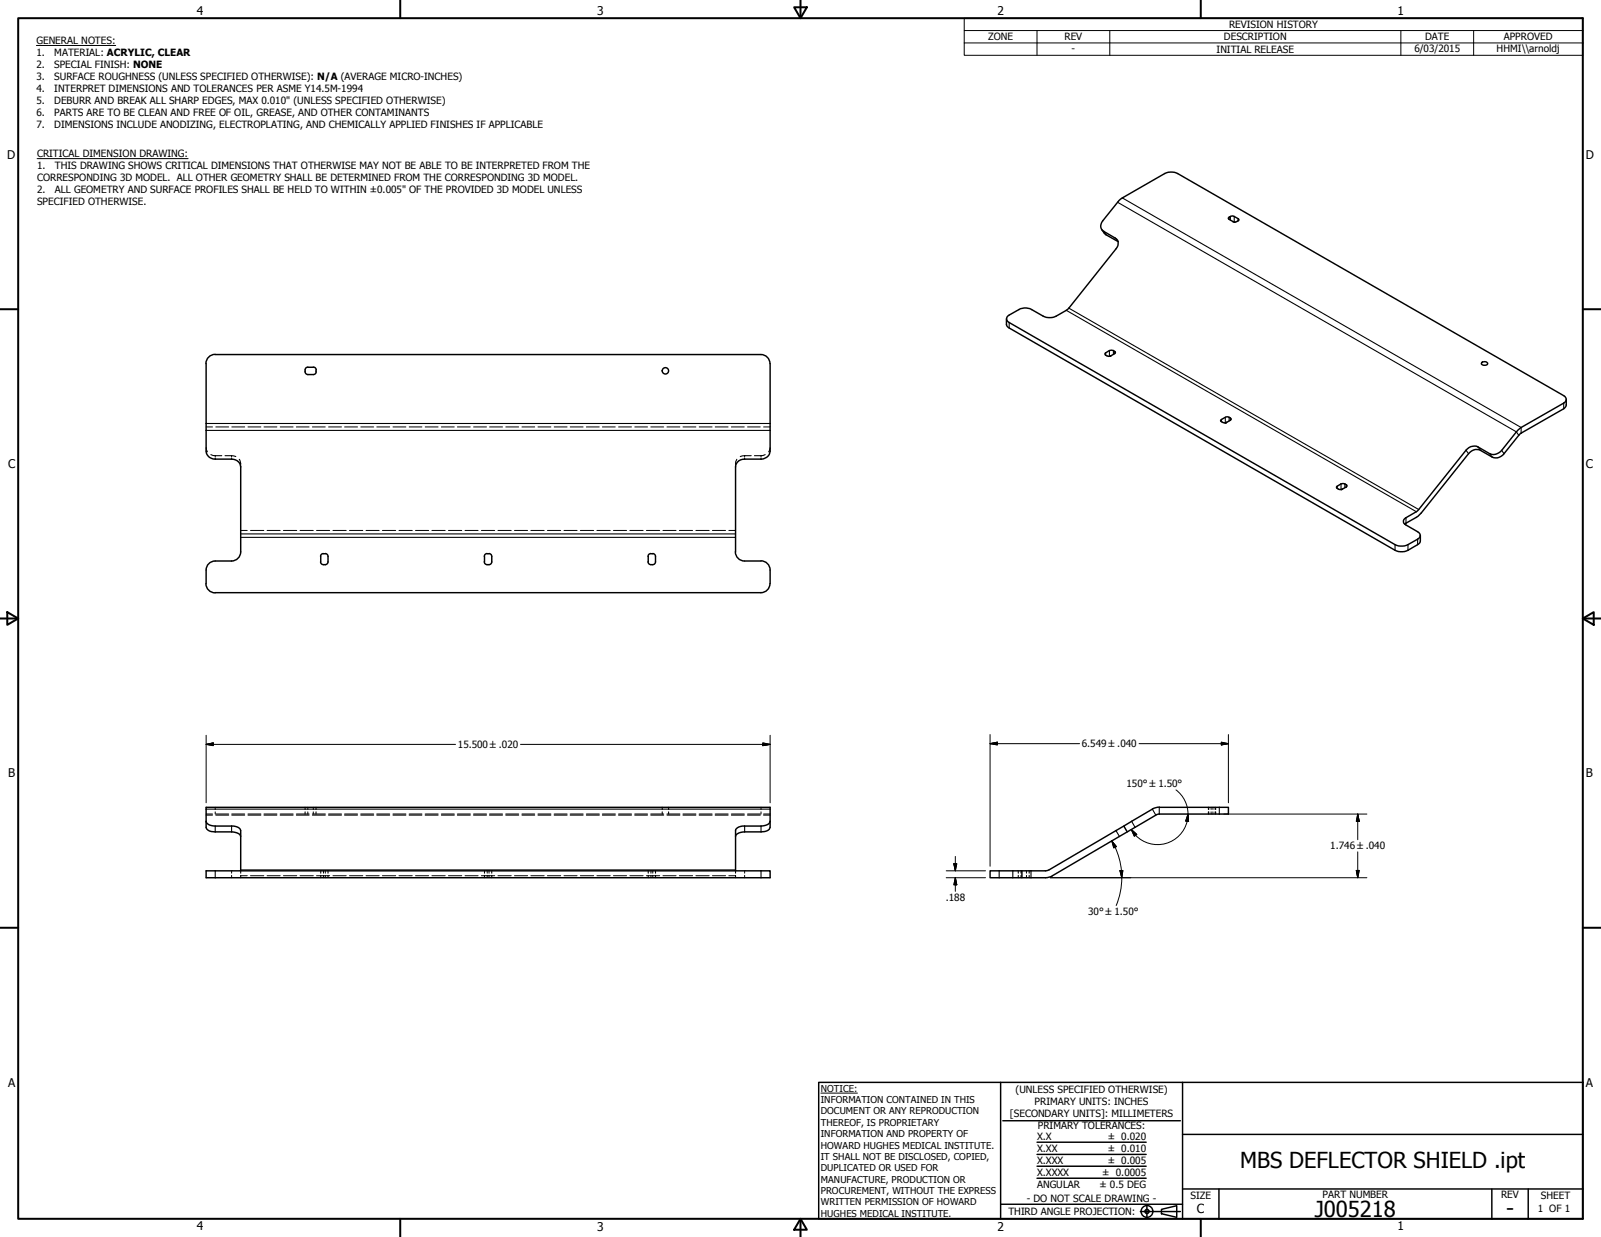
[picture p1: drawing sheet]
<svg xmlns="http://www.w3.org/2000/svg" width="559mm" height="432mm" viewBox="0 0 559 432" stroke-linecap="round" stroke-linejoin="round" font-family="sans-serif">
<!-- layer: Visible (ANSI) -->
<g fill="none" stroke="#000" stroke-width=".51">
<path d="M390.1 70.6l-5.2 6.4M391.7 69.1l15.4-8.8 2-.2 1.9 .5 135.2 77.8a1.35 1.35 0 0 1-.4 2.3l-14.9 8.5M429 75.8l.8-.4a2.65 2.65 0 0 1 2.3 .9l.3 .7-1 .5a2.65 2.65 0 0 1-2.4-.9l-.3-.4zM385.3 80.8l4 2.3a2.29 2.29 0 0 1 .3 3.7l-16.5 20.8-4.5 2.8M386.1 82l4 2.3M352.2 114.5l134.7 77.6M352.2 112.6l134.7 77.5M355.6 108.1l-3.4 1.9M360.1 108.1l4 2.3M71.9 126.9a3.2 3.2 0 0 1 3.2-3.2l190.5 .1a3.1 3.1 0 0 1 3.1 3.1M71.9 126.9v20.9M107.4 128.2h1.9"/>
<path d="M107.4 130.7h1.9M107.5 128.1a1.34 1.34 0 0 0-1 1.3 1.34 1.34 0 0 0 1 1.3M109.4 128.1a.98 .98 0 0 1 1 1M110.3 129.2v.6M110.4 129.8a.98 .98 0 0 1-1 .9M268.8 126.9v20.9M385.9 124l.4 .2M387.2 122.4l-1.3 .8M388.6 122.4l.5 .3M389.1 123.4l-1.9 .9M517.3 126.4l.5-.1a.86 .86 0 0 1 1 0 .86 .86 0 0 1 .3 1l-.7 .2-.9-.1-.5-.5zM71.9 150.2v7.3a3 3 0 0 0 3.2 2.8h5.7a2.98 2.98 0 0 1 3.2 2.7v29.7a3.2 3.2 0 0 1-3.2 3.1h-5.7a3.1 3.1 0 0 0-3.2 3.2"/>
<path d="M268.8 150.2v7.3a3 3 0 0 1-3.2 2.8h-5.7a2.89 2.89 0 0 0-3.2 2.7v29.7M426.3 147.2l.5 .2M427.7 145.7l-1.4 .7M429 145.7l.5 .2M429.5 146.7l-1.8 .9M511.7 157.2l-16.9 21.1-4.1 2.4M512.6 158.4l-16.5 20.7-1.2 1.1-4.2 2.4M515.9 156l4 2.4M516.8 157.2l4 2.3M529.3 150.7l-5.2 6.5M530.1 152l-5.1 6.4M545.8 142.7l-14.9 8.5"/>
<path d="M468.1 168.9l-1.6 1v.4l.7 .5M468.6 170.8l-.5 .1M469.4 168.9l.5 .3M469.9 170l-1.4 .8M71.9 199v4.7M112 194.2v2M112.9 193.2a.98 .98 0 0 0-1 1M112.9 193.3h.6M113.5 193.2a.99 .99 0 0 1 1 1v1.9a1.34 1.34 0 0 1-1.3 1.1 1.34 1.34 0 0 1-1.3-1.1M169 196.1a.98 .98 0 0 0 1 1M169.1 194.2v2M170 193.2a.98 .98 0 0 0-1 1"/>
<path d="M170.1 193.3h.6M170.7 193.2a.99 .99 0 0 1 .9 1v1.9a1.14 1.14 0 0 1-1.5 1M226.2 196.1a.98 .98 0 0 0 1 1M226.3 194.2v2M227.2 193.2a.98 .98 0 0 0-1 1M227.2 193.3h.6M227.8 193.2a.99 .99 0 0 1 1 1v1.9a1.14 1.14 0 0 1-1.6 1M256.7 192.6a3.2 3.2 0 0 0 3.2 3.2M259.9 195.8h5.7a3.2 3.2 0 0 1 3.2 3.2M268.8 199l-.1 4.7a3.1 3.1 0 0 1-3.1 3.2h-190.5M490.7 183.3l4.1 2.3M494.8 190.1l-3.4 2"/>
<path d="M494.8 188.2l-3.4 1.9M71.9 203.7a3.2 3.2 0 0 0 3.2 3.2M71.9 282.4v4.3M71.9 281.8h196.9M75.1 288.4h6.4l1.8 .5 .6 .7 .1 14.4M75.1 290.4h5.7M256.7 289.9v14.1M259.9 288.4h5.7M259.9 290.4h5.7M268.8 282.4v4.3M389.5 289.9l-23.7 13.9-5.9 .2M402.2 282.4l-7.2 4.3"/>
<path d="M403.4 284.5l-36.1 21.2M404.6 281.8h24.2v2.4M404.6 284.2h21M75.1 306.4h190.5M75.1 304h190.5M353.5 304h-7.9v2.4h19.3l2.4-.7"/>
<circle cx="232.3" cy="129.4" r="1.11"/>
</g>
<!-- layer: Hidden Narrow (ANSI) -->
<g fill="none" stroke="#000" stroke-width=".35">
<path d="M71.9 149h2.3M75.1 159.1v.3M75.1 159.8v.5M75.3 149h4.5M80.8 159.1v.3M80.8 159.8v.5M80.9 149h4.5M86.6 149h4.5M92.1 149h4.5M97.8 149h4.5M103.4 149h4.5M109 149h4.5"/>
<path d="M114.7 149h4.5M120.3 149h4.5M125.9 149h4.5M131.5 149h4.5M137.2 149h4.5M142.8 149h4.5M148.4 149h4.5M154.1 149h4.5M159.6 149h4.5M165.3 149h4.5M170.9 149h4.5M176.5 149h4.5"/>
<path d="M182.2 149h4.4M187.8 149h4.5M193.4 149h4.5M199 149h4.5M204.7 149h4.5M210.2 149h4.6M215.9 149h4.5M221.6 149h4.4M227.1 149h4.5M232.8 149h4.5M238.4 149h4.5M244 149h4.5"/>
<path d="M249.6 149h4.5M255.3 149h4.5M259.9 159.1v.3M259.9 159.8v.5M260.9 149h4.5M265.6 159.1v.3M265.6 159.8v.5M266.5 149h2.3M84 185.2h2.3M87.4 185.2h4.7M93.2 185.2h4.6M98.9 185.2h4.7"/>
<path d="M104.7 185.2h4.6M110.5 185.2h4.6M116.2 185.2h4.6M122 185.2h4.6M127.8 185.2h4.5M133.5 185.2h4.6M139.3 185.2h4.6M145 185.2h4.6M150.7 185.2h4.7M156.5 185.2h4.7M162.3 185.2h4.6M168 185.2h4.7"/>
<path d="M173.8 185.2h4.6M179.6 185.2h4.5M185.3 185.2h4.6M191.1 185.2h4.6M196.8 185.2h4.6M202.6 185.2h4.6M208.3 185.2h4.7M214.1 185.2h4.6M219.8 185.2h4.7M225.6 185.2h4.7M231.4 185.2h4.6M237.1 185.2h4.6"/>
<path d="M242.9 185.2h4.6M248.7 185.2h4.5M254.4 185.2h2.3M71.9 284.5h2.3M75.1 281.8v.8M75.1 283.4v.8M75.3 284.5h4.5M80.9 284.5h4.5M86.6 284.5h4.5M92.1 284.5h4.5M97.8 284.5h4.5M103.4 284.5h4.5"/>
<path d="M107.4 281.8v.8M107.4 283.4v.8M109 284.5h4.5M109.3 281.8v.8M109.3 283.4v.8M114.7 284.5h4.5M120.3 284.5h4.5M125.9 284.5h4.5M131.5 284.5h4.5M137.2 284.5h4.5M142.8 284.5h4.5M148.4 284.5h4.5"/>
<path d="M154.1 284.5h4.5M159.6 284.5h4.5M165.3 284.5h4.5M170.9 284.5h4.5M176.5 284.5h4.5M182.2 284.5h4.4M187.8 284.5h4.5M193.4 284.5h4.5M199 284.5h4.5M204.7 284.5h4.5M210.2 284.5h4.6M215.9 284.5h4.5"/>
<path d="M221.6 284.5h4.4M227.1 284.5h4.5M232.8 284.5h4.5M238.4 284.5h4.5M244 284.5h4.5M249.6 284.5h4.5M255.3 284.5h4.5M260.9 284.5h4.5M265.6 281.8v.8M265.6 283.4v.8M266.5 284.5h2.3M422.7 281.8v.8"/>
<path d="M422.7 283.4v.8M423.4 281.8v.8M423.4 283.4v.8M80.8 304v.8M80.8 305.6v.8M84 305.7h2.3M87.4 305.7h4.7M93.2 305.7h4.6M98.9 305.7h4.7M104.7 305.7h4.6M110.5 305.7h4.6M112.9 304v.8"/>
<path d="M112.9 305.6v.8M113.5 304v.8M113.5 305.6v.8M116.2 305.7h4.6M122 305.7h4.6M127.8 305.7h4.5M133.5 305.7h4.6M139.3 305.7h4.6M145 305.7h4.6M150.7 305.7h4.7M156.5 305.7h4.7M162.3 305.7h4.6"/>
<path d="M168 305.7h4.7M170.1 304v.8M170.1 305.6v.8M170.7 304v.8M170.7 305.6v.8M173.8 305.7h4.6M179.6 305.7h4.5M185.3 305.7h4.6M191.1 305.7h4.6M196.8 305.7h4.6M202.6 305.7h4.6M208.3 305.7h4.7"/>
<path d="M214.1 305.7h4.6M219.8 305.7h4.7M225.6 305.7h4.7M227.2 304v.8M227.2 305.6v.8M227.8 304v.8M227.8 305.6v.8M231.4 305.7h4.6M237.1 305.7h4.6M242.9 305.7h4.6M248.7 305.7h4.5M254.4 305.7h2.3"/>
<path d="M259.9 304v.8M259.9 305.6v.8M356.4 304v.8M356.4 305.6v.8M358.3 304v.8M358.3 305.6v.8"/>
</g>
<g fill="none" stroke="#000" stroke-width=".38">
<path d="M71.9 156.3l.5 1.4M73.6 158.7l1.5 .4M80.8 159.1l1.5 .3M259.9 159.1l-1.5 .3M267.1 158.7l-1.5 .4M268.8 156.3l-.5 1.4M83.5 160.3l.5 1.9M84 162.6v.4M256.7 162.6v.4M257.2 160.3l-.4 .9-.1 1M71.9 284.2h2.3M75.3 284.2h4.5"/>
<path d="M80.9 284.2h4.5M86.6 284.2h4.5M92.1 284.2h4.5M97.8 284.2h4.5M103.4 284.2h4.5M106.5 281.8v.8M106.5 283.4v.8M109 284.2h4.5M110.3 281.8v.8M110.3 283.4v.8M114.7 284.2h4.5M120.3 284.2h4.5"/>
<path d="M125.9 284.2h4.5M131.5 284.2h4.5M137.2 284.2h4.5M142.8 284.2h4.5M148.4 284.2h4.5M154.1 284.2h4.5M159.6 284.2h4.5M165.3 284.2h4.5M170.9 284.2h4.5M176.5 284.2h4.5M182.2 284.2h4.4M187.8 284.2h4.5"/>
<path d="M193.4 284.2h4.5M199 284.2h4.5M204.7 284.2h4.5M210.2 284.2h4.6M215.9 284.2h4.5M221.6 284.2h4.4M227.1 284.2h4.5M232.8 284.2h4.5M238.4 284.2h4.5M244 284.2h4.5M249.6 284.2h4.5M255.3 284.2h4.5"/>
<path d="M260.9 284.2h4.5M266.5 284.2h2.3M421.8 281.8v.8M421.8 283.4v.8M424.3 281.8v.8M424.3 283.4v.8M84 304v.8M84 305.6v.8M112 304v.8M112 305.6v.8M114.5 304v.8M114.5 305.6v.8"/>
<path d="M169.1 304v.8M169.1 305.6v.8M171.6 304v.8M171.6 305.6v.8M226.3 304v.8M226.3 305.6v.8M228.8 304v.8M228.8 305.6v.8M256.7 304v.8M256.7 305.6v.8M359.2 304v.8M359.2 305.6v.8"/>
</g>
<!-- layer: Visible Narrow (ANSI) -->
<g fill="none" stroke="#000" stroke-width=".38">
<path d="M390.1 70.6l139.2 80.1 .8 1.3M391.7 69.1l139.2 80.1v2M429 75.8v.8M429.5 75.6v1.2M430.8 75.6v1.9M432.1 76.3v.8M385.3 80.8l.8 1.2M389.3 83.1l.8 1.2M352.2 112.6v1.9M372.2 108.3l122.1 70.3M373.1 107.6l122.1 70.3M385.9 123.2v.8"/>
<path d="M387.2 122.4v1.9M388.6 122.4v1.3M389.1 122.7v.7M71.9 147.8h196.9M71.9 150.2h196.9M426.3 146.4v.8M427.7 145.7v1.9M429 145.7v1.2M429.5 145.9v.8M511.7 157.2l.9 1.2M515.9 156l.9 1.2M519.9 158.4l.9 1.1"/>
<path d="M524.1 157.2l.9 1.2M545.8 140.7v2M466.7 169.7v.8M468.1 168.9v2M469.4 168.9v1.3M469.9 169.2v.8M84 186.4h172.7M84 187.6h172.7M486.9 190.1v2M490.7 180.7v1.9M491.4 190.1v2M494.8 188.2v1.9"/>
<path d="M71.9 282.4h196.9M75.1 288.4v2M80.8 288.4v2M259.9 288.4v2M265.6 288.4v2M389.5 289.9l1.2 2.1M395 286.7l1.2 2.1M402.2 282.4l1.2 2.1M404.6 281.8v2.4M425.6 281.8v2.4M75.1 304v2.4M84 303.7h172.7"/>
<path d="M265.6 304v2.4M348.7 304v2.4M353.5 304v2.4M359.9 304v2.4"/>
</g>
<g fill="none" stroke="#000" stroke-width=".51">
<path d="M384.9 77a2.39 2.39 0 0 0 .4 3.8M391.7 69.1l-1.6 1.5M430.3 77.3l.5 .2M384.6 80.2l1.5 1.8M390.1 84.3h.1M351.3 111.3v2.3l.9 .9M352.2 110a1.39 1.39 0 0 0-.9 1.3 1.39 1.39 0 0 0 .9 1.3M355.6 108.1l1.9-.6 2 .3 .6 .3M364.1 110.4l1.9 .5 1.4-.1 1.2-.4M385.9 123.2l-.3 .4 .3 .4M386.3 124.2l.7 .2 .7-.2M387.2 122.4h1.4"/>
<path d="M389.1 122.7l.2 .4-.2 .3M546.7 139.4l-.1 2.3-.8 1M71.9 147.8v2.4M268.8 147.8v2.4M426.3 146.4l-.3 .4 .3 .4M426.8 147.4l.6 .2 .7-.2M427.7 145.7l.6-.2 .7 .2M429.5 145.9l.3 .4-.3 .4M515.9 156l-1.2-.3a3.6 3.6 0 0 0-3 1.5M516.8 157.2l-.6-.2a3.6 3.6 0 0 0-3.6 1.4M524.1 157.2l-1.1 .9a3.2 3.2 0 0 1-3.1 .3M525 158.4l-.5 .5a3.2 3.2 0 0 1-3.7 .6"/>
<path d="M530.9 149.2l-1.6 1.5M530.9 151.2l-.8 .8M467.2 170.8h1.3M468.1 168.9h1.3M469.9 169.2l.3 .4-.3 .4M486.9 192.1l1.9 .5 1.4-.1 1.2-.4M486.9 190.1l1.9 .5h1.4l1.2-.5M490.7 180.7a1.34 1.34 0 0 0-.9 1.3 1.34 1.34 0 0 0 .9 1.3M490.7 182.6l-.4 .3M494.8 185.6a1.39 1.39 0 0 1 .9 1.3 1.39 1.39 0 0 1-.9 1.3M495.7 186.9v2.3l-.9 .9M71.9 281.8v.6"/>
<path d="M75.1 288.4l-2-.4-.8-.6-.4-.7v2.1l.4 .7 .8 .6 2 .3M80.8 290.4l2 .4a1.46 1.46 0 0 1 1.2 1.2M259.9 290.4l-2 .4-.9 .5-.3 .7M259.9 288.4l-2 .3-.9 .5-.3 .7M265.6 288.4l2.5-.7 .7-1-.1 2.4a3.1 3.1 0 0 1-3.1 1.3M268.8 281.8v.6M392.2 288.4l-2.7 1.5M395 286.7l-2.8 1.7 1.2 2M404.7 284.2l-1.3 .3M404.7 281.7l-2.5 .7M425.6 284.2h3.2M75.1 304h-3.2v2.4h3.2"/>
<path d="M265.6 304h3.2v2.4h-3.2M353.5 304h3.2v2.4M356.7 304h3.2"/>
</g>
<!-- layer: Hidden (ANSI) -->
<g fill="none" stroke="#000" stroke-width=".38">
<path d="M75.1 159.1h2.3M78.5 159.1h2.3M259.9 159.1h2.3M263.3 159.1h2.3M231.1 281.8v.8M231.1 283.4v.8M233.4 281.8v.8M233.4 283.4v.8M421.9 281.8v.8M421.9 283.4v.8M424.1 281.8v.8M424.1 283.4v.8"/>
<path d="M355.4 304v.8M355.4 305.6v.8"/>
</g>
<!-- layer: Visible (ANSI) -->
<g fill="#000">
<circle cx="430.8" cy="77.5" r=".25"/>
<circle cx="387.2" cy="124.3" r=".25"/>
<circle cx="427.7" cy="147.6" r=".25"/>
<circle cx="468.1" cy="170.9" r=".25"/>
</g>
<!-- layer: Border (ANSI) -->
<g fill="none" stroke="#000" stroke-width=".7">
<path d="M6.3 6.3h546.1v419.1h-546.1zM139.7 0v6.3M277.2 2.5h4.4l-2.2 3.8zM279.4 0v6.3M419.1 0v6.3M0 107.9h6.3M552.4 107.9h6.4M0 215.9h6.3M2.5 213.7l3.8 2.2-3.8 2.2zM552.4 215.9l3.9-2.2v4.4zM552.4 215.9h6.4M0 323.8h6.3"/>
<path d="M552.4 323.8h6.4M139.7 425.4v6.4M279.4 425.4l2.2 3.9h-4.4zM279.4 425.4v6.4M419.1 425.4v6.4"/>
</g>
<!-- layer: Title (ANSI) -->
<g fill="none" stroke="#000" stroke-width=".51">
<path d="M285.8 377.8h266.6v47.6h-266.6zM349.2 377.8v47.6M412.7 377.8v47.6M350 391.2h62M361.9 398.7h38.1M412.7 396h139.7M361.9 411.3h38.1M361.9 407.1h38.1M361.9 403h38.1M412.7 415h139.7M425.4 415v10.4M520.7 415v10.4"/>
<path d="M533.4 415v10.4M349.2 420.4h63.5M398 422.9h14M400.3 420.6v4.6M405.4 422.1l5.3-1.2v4l-5.3-1.2z"/>
<circle cx="400.3" cy="422.9" r="2.06"/>
<circle cx="400.3" cy="422.9" r=".73"/>
</g>
<path d="M286.5 381.6h12.8" fill="none" stroke="#000" stroke-width=".35"/>
<!-- layer: Symbol (ANSI) -->
<path d="M12.7 15.9h27.7M336.5 10.7v-4.4h215.9v4.4M336.5 15h215.9M361.9 10.7v8.6M387.3 10.7v8.6M488.9 10.7v8.6M514.3 10.7v8.6M552.4 10.7h-215.9v4.3M552.4 10.7v8.6h-215.9v-4.3M13 55.4h52.7" fill="none" stroke="#000" stroke-width=".35"/>
<!-- layer: Dimension (ANSI) -->
<g fill="none" stroke="#000" stroke-width=".35">
<path d="M71.9 259.8l2.5-.5v1zM71.9 259.8h87.1M71.9 256.7v23.5M181.7 259.8h87.1M266.3 259.3l2.5 .5-2.5 .5zM268.8 256.7v23.5M345.6 259.6l2.5-.5v.9zM345.6 259.6h31.2M345.6 256.4v46M397.6 259.6h31.2M426.3 259.1l2.5 .5-2.5 .4zM428.8 256.4v23.8"/>
<path d="M410.5 275.7a10.6 10.6 0 0 1 3.8 11M333.4 299v5M388 293.6l1.6 1.9-.9 .5zM388 293.6l1.2 2.2M389.2 295.8a25.3 25.3 0 0 1 .4 20.3M394.8 289.6l1.9 1.7-.8 .6zM394.8 289.6l1.5 2M414.4 286.7a10.6 10.6 0 0 1-18 4.9M414.7 284.2l.1 2.6-1-.2zM427.2 284.2h49.9M473.9 284.2l.5 2.5h-1zM473.9 284.2v8.9"/>
<path d="M473.9 297.4v9M330.3 306.4h13.7M330.3 304h13.7M332.9 301.5h1l-.5 2.5zM333.4 306.4l.5 2.5h-1zM333.4 306.4v4.7M366.5 306.4h110.6M390.9 303.9l1-.1-.4 2.6zM473.4 303.8h1l-.5 2.6z"/>
</g>
<g fill="#000" stroke="#000" stroke-width=".35">
<path d="M71.9 259.8l2.5-.5zM71.9 259.8l2.5-.5v1zM345.6 259.6l2.5-.5zM345.6 259.6l2.5-.5v.9zM266.3 260.3l2.5-.5zM266.3 259.3l2.5 .5-2.5 .5zM426.3 260l2.5-.4zM426.3 259.1l2.5 .5-2.5 .4zM388 293.6l1.6 1.9zM388 293.6l1.6 1.9-.9 .5zM394.8 289.6l1.9 1.7zM394.8 289.6l1.9 1.7-.8 .6z"/>
<path d="M414.7 284.2l.1 2.6zM414.7 284.2l.1 2.6-1-.2zM473.9 284.2l.5 2.5zM473.9 284.2l.5 2.5h-1zM332.9 301.5l.5 2.5zM332.9 301.5h1l-.5 2.5zM333.4 306.4l.5 2.5zM333.4 306.4l.5 2.5h-1zM390.9 303.9l.6 2.5zM390.9 303.9l1-.1-.4 2.6zM473.4 303.8l.5 2.6zM473.4 303.8h1l-.5 2.6z"/>
</g>
<g font-size="7.7">
<text x="432.9" y="407.6">MBS DEFLECTOR SHIELD .ipt</text>
<text x="458.9" y="424.8">J005218</text>
<text x="525.7" y="424.4">-</text>
</g>
<text font-size="4.4" x="417.8" y="423.5">C</text>
<g font-size="4.2">
<text x="68.7" y="5.3">4</text>
<text x="208.4" y="5.3">3</text>
<text x="348.1" y="5.3">2</text>
<text x="487.8" y="5.3">1</text>
<text x="2.5" y="55.5">D</text>
<text x="553.5" y="55.5">D</text>
<text x="2.8" y="163.4">C</text>
<text x="553.5" y="163.4">C</text>
<text x="2.9" y="271.4">B</text>
<text x="553.5" y="271.4">B</text>
<text x="2.8" y="379.3">A</text>
<text x="553.5" y="379.3">A</text>
<text x="68.7" y="429.5">4</text>
<text x="208.4" y="429.6">3</text>
<text x="348.1" y="429.6">2</text>
<text x="487.8" y="429.5">1</text>
</g>
<g font-size="3.5">
<text x="429" y="9.8">REVISION HISTORY</text>
<text x="12.7" y="15.3">GENERAL NOTES:</text>
<text x="344.9" y="14.1">ZONE</text>
<text x="371.5" y="14.1">REV</text>
<text x="427.2" y="14.1">DESCRIPTION</text>
<text x="497.4" y="14.1">DATE</text>
<text x="524.9" y="14.1">APPROVED</text>
<text x="12.7" y="19.5">1.</text>
<text x="12.7" y="23.7">2.</text>
<text x="18.9" y="19.5">MATERIAL: ACRYLIC, CLEAR</text>
<text x="18.9" y="23.7">SPECIAL FINISH: NONE</text>
<text x="374" y="18.3">-</text>
<text x="424.6" y="18.4">INITIAL RELEASE</text>
<text x="493.6" y="18.2">6/03/2015</text>
<text x="522.4" y="18.1">HHMI\\arnoldj</text>
<text x="12.7" y="27.8">3.</text>
<text x="18.9" y="27.8">SURFACE ROUGHNESS (UNLESS SPECIFIED OTHERWISE): N/A (AVERAGE MICRO-INCHES)</text>
<text x="12.7" y="32">4.</text>
<text x="18.9" y="32">INTERPRET DIMENSIONS AND TOLERANCES PER ASME Y14.5M-1994</text>
<text x="12.7" y="36.2">5.</text>
<text x="12.7" y="40.4">6.</text>
<text x="18.9" y="36.2">DEBURR AND BREAK ALL SHARP EDGES, MAX 0.010&quot; (UNLESS SPECIFIED OTHERWISE)</text>
<text x="18.9" y="40.4">PARTS ARE TO BE CLEAN AND FREE OF OIL, GREASE, AND OTHER CONTAMINANTS</text>
<text x="12.7" y="44.6">7.</text>
<text x="18.9" y="44.6">DIMENSIONS INCLUDE ANODIZING, ELECTROPLATING, AND CHEMICALLY APPLIED FINISHES IF APPLICABLE</text>
<text x="13" y="54.8">CRITICAL DIMENSION DRAWING:</text>
<text x="13" y="59">1.</text>
<text x="19.2" y="59">THIS DRAWING SHOWS CRITICAL DIMENSIONS THAT OTHERWISE MAY NOT BE ABLE TO BE INTERPRETED FROM THE</text>
<text x="13" y="63.1">CORRESPONDING 3D MODEL. ALL OTHER GEOMETRY SHALL BE DETERMINED FROM THE CORRESPONDING 3D MODEL.</text>
<text x="13" y="67.3">2.</text>
<text x="13" y="71.5">SPECIFIED OTHERWISE.</text>
<text x="19.2" y="67.3">ALL GEOMETRY AND SURFACE PROFILES SHALL BE HELD TO WITHIN ±0.005&quot; OF THE PROVIDED 3D MODEL UNLESS</text>
<text x="159.8" y="261.1">15.500 ±.020</text>
<text x="377.6" y="260.9">6.549 ±.040</text>
<text x="393.2" y="274.9">150° ±1.50°</text>
<text x="464.3" y="296.5">1.746 ±.040</text>
<text x="330.1" y="314.5">.188</text>
<text x="379.8" y="319.5">30° ±1.50°</text>
<text x="354.5" y="381.6">(UNLESS SPECIFIED OTHERWISE)</text>
<text x="352.5" y="390">[SECONDARY UNITS]: MILLIMETERS</text>
<text x="361.1" y="385.8">PRIMARY UNITS: INCHES</text>
<text x="362.3" y="394.1">PRIMARY TOLERANCES:</text>
<text x="361.9" y="397.9">X.X</text>
<text x="386.7" y="398">± 0.020</text>
<text x="361.9" y="402.1">X.XX</text>
<text x="361.9" y="406.3">X.XXX</text>
<text x="386.7" y="402.1">± 0.010</text>
<text x="386.7" y="406.3">± 0.005</text>
<text x="361.9" y="410.5">X.XXXX</text>
<text x="384.7" y="410.5">± 0.0005</text>
<text x="358.4" y="419.7">- DO NOT SCALE DRAWING -</text>
<text x="361.9" y="414.6">ANGULAR</text>
<text x="383.8" y="414.7">± 0.5 DEG</text>
<text x="415.5" y="418.4">SIZE</text>
<text x="461.6" y="418.3">PART NUMBER</text>
<text x="523.9" y="418.3">REV</text>
<text x="537.8" y="418.4">SHEET</text>
<text x="352" y="424.2">THIRD ANGLE PROJECTION:</text>
<text x="536.7" y="423.2">1 OF 1</text>
</g>
<g font-size="3.3">
<text x="286.5" y="381.1">NOTICE:</text>
<text x="286.5" y="385">INFORMATION CONTAINED IN THIS</text>
<text x="286.5" y="389">DOCUMENT OR ANY REPRODUCTION</text>
<text x="286.5" y="392.9">THEREOF, IS PROPRIETARY</text>
<text x="286.5" y="396.9">INFORMATION AND PROPERTY OF</text>
<text x="286.5" y="400.9">HOWARD HUGHES MEDICAL INSTITUTE.</text>
<text x="286.5" y="404.9">IT SHALL NOT BE DISCLOSED, COPIED,</text>
<text x="286.5" y="408.9">DUPLICATED OR USED FOR</text>
<text x="286.5" y="412.8">MANUFACTURE, PRODUCTION OR</text>
<text x="286.5" y="416.8">PROCUREMENT, WITHOUT THE EXPRESS</text>
<text x="286.5" y="420.8">WRITTEN PERMISSION OF HOWARD</text>
<text x="286.5" y="424.8">HUGHES MEDICAL INSTITUTE.</text>
</g>
</svg>
